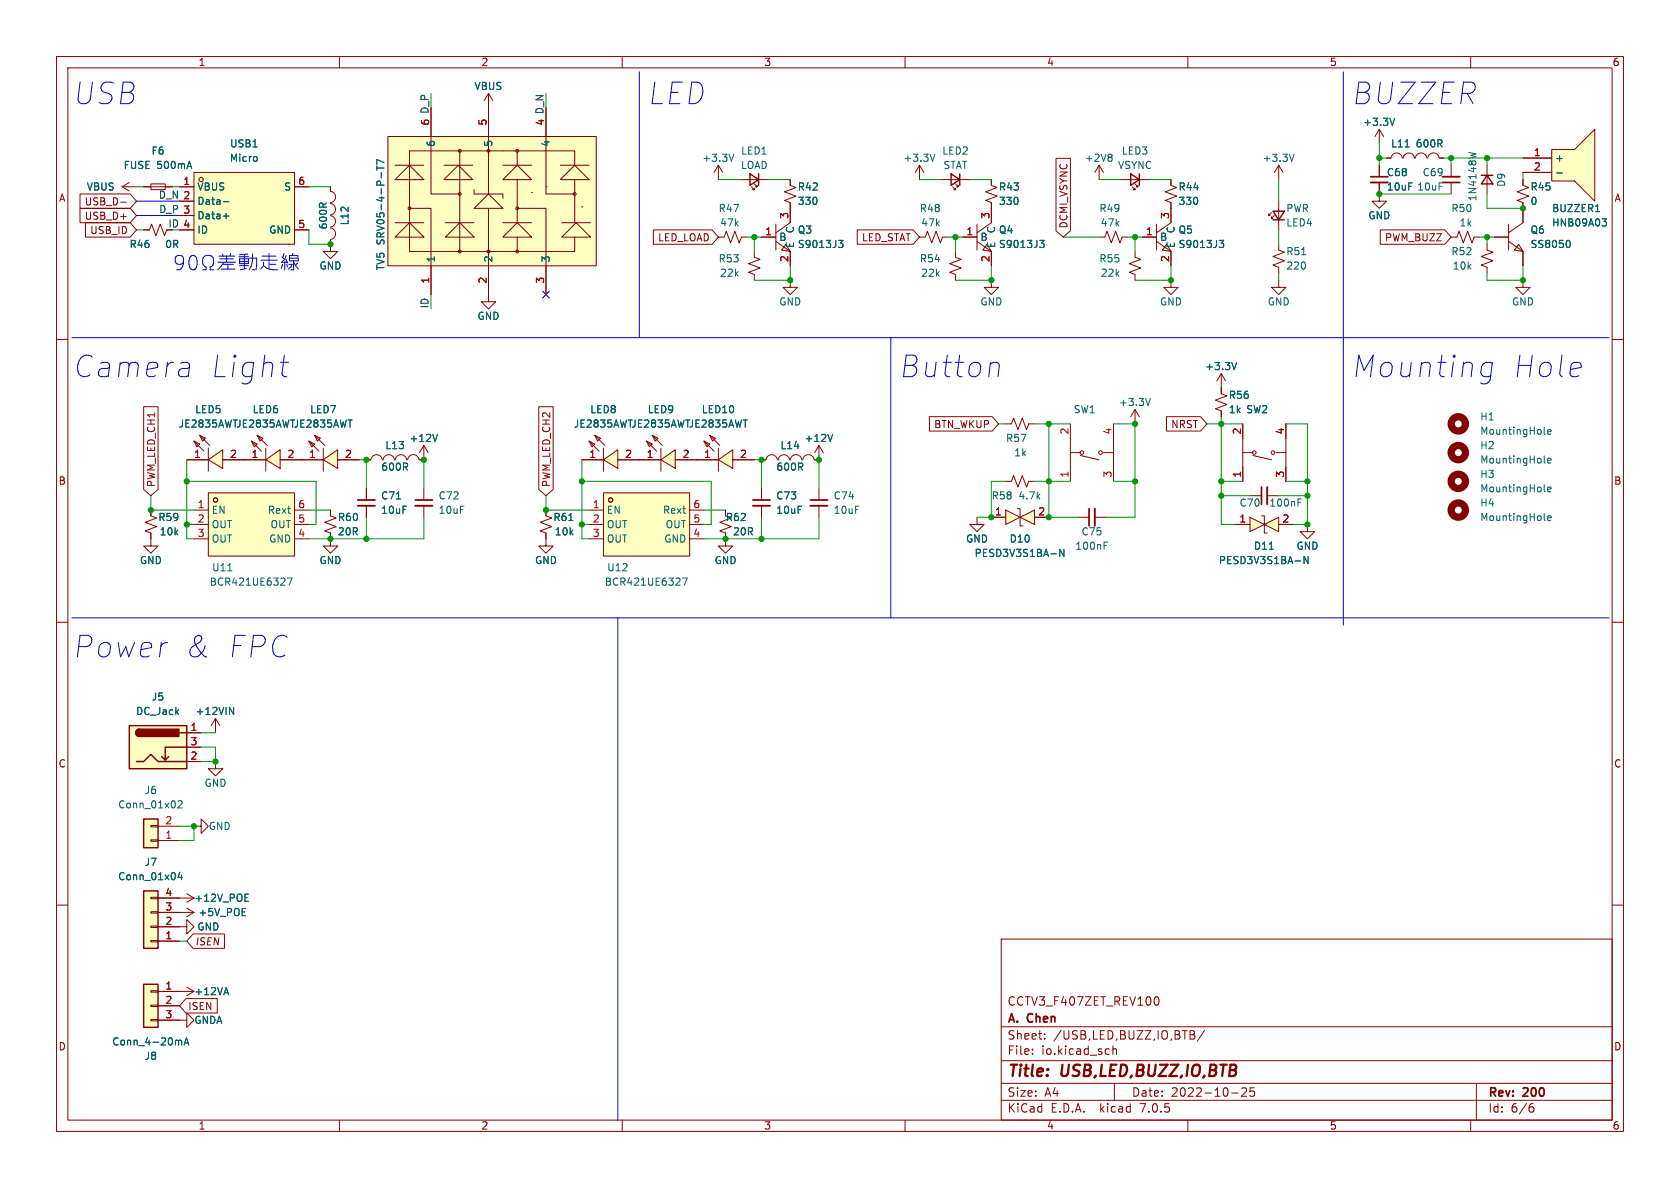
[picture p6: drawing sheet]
<svg xmlns="http://www.w3.org/2000/svg" width="297mm" height="210mm" viewBox="0 0 297 210" stroke-linecap="round" stroke-linejoin="round" font-family="sans-serif">
<g fill="none" stroke="#840000" stroke-width=".18">
<path d="M10 10h277v190h-277zM12 12h273v186h-273zM60 10v2M110 10v2M160 10v2M210 10v2M260 10v2M194.3 29.2l-.8 1.3M194.3 29.2v2.6M194.3 29.2l.8 1.3M198.1 31.8h5.1M200.2 33l.5 .5h-.3h.3v-.2"/>
<path d="M200.7 32.5l.5 .5h-.3h.3v-.2M10 60h2M285 60h2M58.4 90.2v1l1 .4-2 .7 2 .8-2 .8 1 .3v1.1M231.1 92.7v1.3h1.3l-1.3 1.3-1.2-1.3h1.2M10 110h2M285 110h2M10 160h2M285 160h2M177 166h108v32h-108zM204.2 176.3l.2-.1a.81 .81 0 0 1 .6 .6 .81 .81 0 0 1-.3 .8h-.5M60 198v2"/>
<path d="M110 198v2M160 198v2M177 194.5h108M177 191.5h108M177 187.5h108M177 181.5h108M182.5 186.3v.1M182.5 185.5v.1M184.7 183.6v.1M184.7 182.8v.1M196 185.4l.1 .1M196.1 186.3l-.1 .1"/>
<path d="M196.7 184.9v1.5M196.7 185.5l.3-.1 .3 .1 .1 .9M197 191.5v3M210 198v2M210.4 182.2h.5l.2 .1 .1 .3-.3 .3M210.4 182.9h.5M210.9 182.9a.4 .4 0 0 1 .4 .4 .4 .4 0 0 1-.3 .4h-.6M213 182.1l-1.3 2M217.7 193.2h1.2M219.5 192.4l.6-.1 .2 .1 .1 .3-.9 1.1h.9M221.7 192.3h-.7v.7l.2-.1h.5l.1 .3-.1 .5-.2 .1-.5-.1M260 198v2"/>
<path d="M261 191.5v6.5M270.5 195.7h.4l.3 .3-.2 .5h-.5M271 195.1l-.5 .1"/>
</g>
<path d="M199.9 30.7l1.5 1.1-1.5 1zM201.4 30.7v2.1" fill="none" stroke="#840000" stroke-width=".25"/>
<path d="M196.4 27.2l.2 .3-.2 .3 .2 .2v.3l-.2 .2" fill="none" stroke="#006464" stroke-width=".18"/>
<path d="M274.3 26.4h4.1l3.5-3.5v12.7l-3.5-3.6h-4.1z" fill="#ffffc2"/>
<path d="M269.2 27.9h5.1M269.2 30.5h5.1M274.3 26.4h4.1l3.5-3.5v12.7l-3.5-3.6h-4.1zM207 49.5v1.3h1.3l-1.3 1.3-1.3-1.3h1.3" fill="none" stroke="#840000" stroke-width=".18"/>
<path d="M275.2 30.6h1M282.1 37.4h.7M283.2 38.7h.8l-.4 .5 .3 .1 .1 .4-.2 .2h-.4" fill="none" stroke="#006464" stroke-width=".18"/>
<path d="M206.3 43.2l.7 1.3-1.5-.3z" fill="#ffffc2"/>
<g fill="none" stroke="#840000" stroke-width=".18">
<path d="M204.5 39.6v4.6M207 31.8v1l1 .3-2 .8 2 .8-2 .7 1 .4v3.6l-2.5 1.8M224.8 37.6l-.5 .5v-.3v.3h.2M225.3 38.1l-.5 .5v-.2v.2h.2M226.1 29.2l-.8 1.3M226.1 29.2v2.6M226.1 35.6v5M226.1 29.2l.7 1.3M243.8 22.9l-.7 1.2M243.8 22.9v2.5M243.8 22.9l.8 1.2M201.9 41.9h2.6"/>
<path d="M204.5 42.7l2.5 1.8M206.3 43.2l.7 1.3-1.5-.3zM207 44.5v2.5M226.1 43.2v1l1 .4-2.1 .7 2.1 .8-2.1 .8 1.1 .3v1.1M226.1 49.5v1.3h1.2l-1.2 1.3-1.3-1.3h1.3M269.2 49.5v1.3h1.3l-1.3 1.3-1.2-1.3h1.2M215.9 66v3.6l1 .4-2 .7 2 .8-2 .8 1 .3v1.1M215.9 66l-.8 1.3M215.9 66l.8 1.3M219.7 74.9v10.2M227.3 74.9v10.2M219.7 80h1.8"/>
<path d="M221 87.6h2M221.5 80.5l3.3 .8M224 87.6h2.1M225.5 80h1.8M31.7 163.8h1.3v-1.2l1.3 1.2-1.3 1.3v-1.3M31.7 175.3h2.6M33 174.5l1.3 .8M34.3 175.3l-1.3 .7M31.7 180.3h1.3v-1.2l1.3 1.2-1.3 1.3v-1.3"/>
<circle cx="221.7" cy="80" r=".32"/>
<circle cx="225" cy="80" r=".32"/>
</g>
<path d="M228.8 27.2l-.4 1.3M246.6 20.9l-.5 1.3M215.5 42.5h.8l-.4 .5 .4 .1v.4l-.2 .3h-.4M218.6 64.1l-.4 1.2M273.1 76.7l.1 .1M273.6 76.4l.6-.2-.1-.2-.3-.1-.2 .2 .1 .6h.4M229.5 88.2h.6M273.1 81.8l.1 .1M273.6 81.4l.6-.1-.1-.2-.3-.1-.2 .2 .1 .6h.4M39.7 175.5h.6M40 174.6l.4 1.2" fill="none" stroke="#006464" stroke-width=".18"/>
<path d="M225 37.3h2.1l-1 1.6zM225 38.9h2.1" fill="none" stroke="#840000" stroke-width=".25"/>
<g fill="none" stroke="#840000" stroke-width="1.3">
<circle cx="257.8" cy="74.9" r="1.27"/>
<circle cx="257.8" cy="80" r="1.27"/>
</g>
<path d="M224 86.1v3.1" fill="none" stroke="#840000" stroke-width=".33"/>
<path d="M223 86.1v3.1" fill="none" stroke="#840000" stroke-width=".3"/>
<g fill="#ffffc2">
<path d="M221 91.4l2.5 1.3-2.5 1.3z"/>
<path d="M223.5 92.7l2.6-1.3v2.6z"/>
</g>
<g fill="none" stroke="#840000" stroke-width=".18">
<path d="M243.8 34.3v1.3h1.3l-1.3 1.2-1.2-1.2h1.2M245.1 27.9h.8M245.9 28a1.01 1.01 0 0 1 1-1 1.01 1.01 0 0 1 1 1M248.1 28a1.01 1.01 0 0 1 1-1 1.01 1.01 0 0 1 1 1M250.2 28a1.01 1.01 0 0 1 1-1 1.01 1.01 0 0 1 1 1M252.4 28a1.01 1.01 0 0 1 1-1 1.01 1.01 0 0 1 1 1M254.5 27.9h.8M58.4 43.2v1.3h1.3l-1.3 1.2-1.3-1.2h1.3M26.7 90.2v1l1 .4-2 .7 2 .8-2 .8 1 .3v2.3h1.2l-1.2 1.3-1.3-1.3h1.3M34.3 92.7h2.5M34.3 90.2h2.5M34.3 95.3h2.5"/>
<path d="M36.8 87.1h15.3v11.2h-15.3zM52.1 92.7h2.5M52.1 90.2h2.5M52.1 95.3h2.5M172.7 91.4v1.3h1.3l-1.3 1.3-1.3-1.3h1.3M218.4 92.7h2.6M221 91.4l2.5 1.3-2.5 1.3zM223 91.2h.5v3h.5M223.5 92.7l2.6-1.3v2.6zM226.1 92.7h2.5M26.7 158.6h1.2v.3h-1.2zM27.9 158.8h6.4"/>
<path d="M33 158l1.3 .8M34.3 158.8l-1.3 .7M26.7 161.2h1.2v.2h-1.2zM26.7 163.7h1.2v.3h-1.2zM26.7 166.2h1.2v.3h-1.2zM27.9 166.4h3.8M27.9 163.8h3.8M27.9 161.3h6.4M33 160.5l1.3 .8M34.3 161.3l-1.3 .8"/>
<circle cx="38.1" cy="88.4" r=".38"/>
</g>
<path d="M248.4 26h.7M231.3 98.4v1.2l-.8-1.2v1.2M40.3 100.9h.7M50.8 102.2h.8l-.5 1.2M31.8 154.2l-.3 .9h.8M32.1 154.7v.8M43.3 158.7h.4M43.3 159.3h.6M43.3 158.1h.6M42.8 161.9h.6M42.8 160.6h.6" fill="none" stroke="#006464" stroke-width=".18"/>
<g fill="#ffffc2" stroke="#ffffc2" stroke-width=".18">
<path d="M25.4 157.5h2.5v10.1h-2.5z"/>
<path d="M36.8 87.1h15.3v11.2h-15.3z"/>
</g>
<path d="M25.4 157.5h2.5v10.1h-2.5z" fill="none" stroke="#840000" stroke-width=".25"/>
<path d="M268.5 43.2l.7 1.3-1.5-.3z" fill="#ffffc2"/>
<g fill="none" stroke="#840000" stroke-width=".18">
<path d="M243.8 29.2v2M243.8 32.3v2M256.5 29.2v2M256.5 32.3v2M262.9 29.2v5.1M266.7 39.6v4.6M269.2 31.8v1l1.1 .3-2.1 .8 2.1 .8-2.1 .7 1 .4v3.6l-2.5 1.8M168.9 44.5v1l1 .3-2 .8 2 .8-2 .7 1 .4v1M175.3 49.5v1.3h1.2l-1.2 1.3-1.3-1.3h1.3M256.5 41.9h1.1l.3-1 .8 2 .8-2 .7 2 .4-1h1M262.9 43.2v1l1 .4-2 .7 2 .8-2 .8 1 .3v1.1M264.2 41.9h2.5"/>
<path d="M266.7 42.7l2.5 1.8M268.5 43.2l.7 1.3-1.5-.3zM269.2 44.5v2.5M177.8 74.9h1l.4-1 .8 2 .7-2 .8 2 .4-1h1M189.2 74.9v10.2M196.8 74.9v10.2M189.2 80h1.8M190.5 91.4h2M191 80.5l3.3 .8M193.5 91.4h2.1M195.1 80h1.7"/>
<circle cx="191.3" cy="80" r=".32"/>
<circle cx="194.6" cy="80" r=".32"/>
</g>
<path d="M259.7 26.9l1.2 .3M277.3 42.5a.79 .79 0 0 1 0 1.3M195.2 95.8h.6" fill="none" stroke="#006464" stroke-width=".18"/>
<path d="M242.3 32.3h3.1M255 31.2h3.1M193.5 89.9v3.1" fill="none" stroke="#840000" stroke-width=".33"/>
<path d="M242.3 31.2h3.1M255 32.3h3.1M192.5 89.9v3.1" fill="none" stroke="#840000" stroke-width=".3"/>
<path d="M261.9 31h2M262.9 31l1 1.5h-2z" fill="none" stroke="#840000" stroke-width=".25"/>
<g fill="#ffffc2">
<path d="M177.8 90.2l2.5 1.2-2.5 1.3z"/>
<path d="M180.3 91.4l2.6-1.2v2.5z"/>
</g>
<g fill="none" stroke="#840000" stroke-width=".18">
<path d="M162.6 41.9h1l.4-1 .7 2 .8-2 .7 2 .4-1h1M144.8 78.7l-.8 1.3M144.8 78.7v2.6M144.8 78.7l.7 1.3M200.7 72.4l-.8 1.3M200.7 72.4v2.5M200.7 72.4l.7 1.3M64.8 86.4v2M64.8 89.4v2M74.9 86.4v2M74.9 89.4v2M96.5 90.2v1l1 .4-2 .7 2 .8-2 .8 1 .3v1.1"/>
<path d="M144.8 86.4v2M144.8 89.4v2M175.3 91.4h2.5M177.8 90.2l2.5 1.2-2.5 1.3zM177.8 85.1h1l.4-1 .8 2 .7-2 .8 2 .4-1h1M179.8 89.9h.5v3.1h.6M180.3 91.4l2.6-1.2v2.5zM182.9 91.4h2.5"/>
</g>
<path d="M147.2 76.8l-.4 1.2M203.4 70.4l-.4 1.3M188.1 97.1v1.3l-.7-1.3v1.3M273.1 92h.1M273.1 86.9h.1M273.6 91.6l.6-.1-.1-.3h-.3l-.2 .2 .1 .6h.4M273.6 86.5l.6-.1-.1-.2-.3-.1-.2 .2 .1 .6h.4" fill="none" stroke="#006464" stroke-width=".18"/>
<path d="M63.2 89.4h3.1M73.4 89.4h3.1M143.3 89.4h3" fill="none" stroke="#840000" stroke-width=".33"/>
<path d="M63.2 88.4h3.1M73.4 88.4h3.1M143.3 88.4h3" fill="none" stroke="#840000" stroke-width=".3"/>
<g fill="none" stroke="#840000" stroke-width="1.3">
<circle cx="257.8" cy="85.1" r="1.27"/>
<circle cx="257.8" cy="90.2" r="1.27"/>
</g>
<path d="M138.9 43.2l.8 1.3-1.5-.3z" fill="#ffffc2"/>
<path d="M137.2 39.6v4.6M139.7 36.8v2.6l-2.5 1.8M175.3 31.8v1l1 .3-2.1 .8 2.1 .8-2.1 .7 1.1 .4v1M134.6 41.9h2.6M137.2 42.7l2.5 1.8M138.9 43.2l.8 1.3-1.5-.3zM139.7 44.5v2.5" fill="none" stroke="#840000" stroke-width=".18"/>
<path d="M148.2 42.5h.8l-.4 .5 .4 .1v.4l-.2 .3h-.4" fill="none" stroke="#006464" stroke-width=".18"/>
<path d="M174.5 43.2l.8 1.3-1.6-.3z" fill="#ffffc2"/>
<g fill="none" stroke="#840000" stroke-width=".18">
<path d="M21.6 33h2.5M21.6 33l1.3 .8M22.9 32.3l-1.3 .7M25.4 33h5.1M26.7 32.5h2.5v1h-2.5zM31.7 33h2.6M31.7 35.6h2.6M31.7 38.1h2.6M34.3 30.5h17.8v12.7h-17.8zM52.1 33h2.5M162.6 29.2l-.8 1.3M162.6 29.2v2.6"/>
<path d="M162.6 29.2l.7 1.3M166.4 31.8h5M168.4 33l.5 .5h-.2h.2v-.2M168.9 32.5l.5 .5h-.2h.2v-.2M172.7 39.6v4.6M175.3 36.8v2.6l-2.6 1.8M25.4 40.6h1l.4-1 .8 2.1 .7-2.1 .8 2.1 .4-1.1M31.7 40.6h2.6M52.1 40.6h2.5M170.2 41.9h2.5M172.7 42.7l2.6 1.8M174.5 43.2l.8 1.3-1.6-.3z"/>
<path d="M175.3 44.5v2.5M194.3 41.9h1l.4-1 .8 2 .7-2 .8 2 .4-1h1M200.7 44.5v1l1 .3-2.1 .8 2.1 .8-2.1 .7 1.1 .4v1M58.4 95.3v1.2h1.3l-1.3 1.3-1.3-1.3h1.3M96.5 95.3v1.2h1.3l-1.3 1.3-1.3-1.3h1.3"/>
<circle cx="35.6" cy="31.8" r=".38"/>
</g>
<path d="M33.5 28.5l.4 1.3M39.5 35.7h1M39.5 38.2h1M45.4 27.8v.6M165.3 27.2l-.4 1.3M183.8 42.5h.8l-.4 .5 .3 .1 .1 .4-.3 .3h-.3" fill="none" stroke="#006464" stroke-width=".18"/>
<path d="M168.1 30.7l1.6 1.1-1.6 1zM169.7 30.7v2.1" fill="none" stroke="#840000" stroke-width=".25"/>
<path d="M34.3 30.5h17.8v12.7h-17.8z" fill="#ffffc2" stroke="#ffffc2" stroke-width=".18"/>
<g fill="#ffffc2">
<path d="M34.3 78l1 .5-.5 .5z"/>
<path d="M35.3 77l1 .5-.5 .5z"/>
<path d="M36.8 81.3l2.6-1.8v3.3z"/>
</g>
<path d="M34.3 78l1 .5-.5 .5zM34.3 78l1.8 1.8M35.3 77l1 .5-.5 .5zM35.3 77l1.8 1.7M36.8 79.3v4M33 81.3h3.8M36.8 81.3l2.6-1.8v3.3zM39.4 81.3h3.8" fill="none" stroke="#840000" stroke-width=".18"/>
<g fill="#ffffc2">
<path d="M44.4 78l1.1 .5-.5 .5z"/>
<path d="M45.5 77l1 .5-.5 .5z"/>
<path d="M47 81.3l2.5-1.8v3.3z"/>
</g>
<path d="M44.4 78l1.1 .5-.5 .5zM44.4 78l1.8 1.8M45.5 77l1 .5-.5 .5zM45.5 77l1.7 1.7M47 79.3v4M43.2 81.3h3.8M47 81.3l2.5-1.8v3.3zM49.5 81.3h3.8" fill="none" stroke="#840000" stroke-width=".18"/>
<g fill="#ffffc2">
<path d="M54.6 78l1 .5-.5 .5z"/>
<path d="M55.6 77l1 .5-.5 .5z"/>
<path d="M57.1 81.3l2.6-1.8v3.3z"/>
</g>
<path d="M54.6 78l1 .5-.5 .5zM54.6 78l1.8 1.8M55.6 77l1 .5-.5 .5zM55.6 77l1.8 1.7M57.1 79.3v4M53.3 81.3h3.8M57.1 81.3l2.6-1.8v3.3zM59.7 81.3h3.8" fill="none" stroke="#840000" stroke-width=".18"/>
<path d="M68.6 24.1h36.8v22.9h-36.8z" fill="#ffffc2" stroke="#ffffc2" stroke-width=".18"/>
<g fill="#ffffc2">
<path d="M69.8 31.8l2.6-2.6 2.5 2.6z"/>
<path d="M78.5 31.8l2.5-2.6 2.6 2.6z"/>
<path d="M88.9 31.8l2.5-2.6 2.6 2.6z"/>
<path d="M99.1 31.8l2.5-2.6 2.5 2.6z"/>
<path d="M83.8 36.8l2.6-2.5 2.5 2.5z"/>
<path d="M69.8 41.9l2.6-2.5 2.5 2.5z"/>
<path d="M78.7 41.9l2.6-2.5 2.5 2.5z"/>
<path d="M88.9 41.9l2.5-2.5 2.6 2.5z"/>
<path d="M99.3 41.9l2.5-2.5 2.6 2.5z"/>
</g>
<g fill="none" stroke="#840000" stroke-width=".18">
<path d="M76.2 19.1v15.2h5.1M86.4 16.5v17.8M86.4 16.5l-.8 1.3M86.4 16.5l.7 1.3M96.5 19.1v15.2h5.1M58.4 33.8a1.01 1.01 0 0 1 .9 1 1.01 1.01 0 0 1-.9 1M58.4 36a1.01 1.01 0 0 1 .9 1 1.01 1.01 0 0 1-.9 1M58.4 38.1a1.01 1.01 0 0 1 .9 1 1.01 1.01 0 0 1-.9 1M58.4 33v.8M68.6 24.1h36.8v22.9h-36.8zM69.8 31.8l2.6-2.6 2.5 2.6zM69.8 29.2h5.1"/>
<path d="M69.8 39.4h5.1M72.4 36.8h3.8v15.3M78.5 31.8l2.5-2.6 2.6 2.6zM78.5 29.2h5.1M78.7 39.4h5.1M81.3 26.7v17.8M83.8 36.8l2.6-2.5 2.5 2.5zM83.8 33.5v.8h5.1v.7M86.4 36.8v16.5h1.2l-1.2 1.3-1.3-1.3h1.3M88.9 31.8l2.5-2.6 2.6 2.6zM88.9 29.2h5.1M88.9 39.4h5.1"/>
<path d="M91.4 29.2v-2.5h-19v17.8h19v-2.6M91.4 26.7h10.2v2.5M91.4 36.8h5.1v15.3M91.4 31.8v7.6M94 34h.1M96.5 33h.1M99.1 31.8l2.5-2.6 2.5 2.6zM99.1 29.2h5M99.3 39.4h5.1M101.6 31.8v7.6M102.9 36.6h.1M58.4 40.3a1.01 1.01 0 0 1 .9 1 1.01 1.01 0 0 1-.9 1"/>
<path d="M58.4 42.4v.8M69.8 41.9l2.6-2.5 2.5 2.5zM78.7 41.9l2.6-2.5 2.5 2.5zM88.9 41.9l2.5-2.5 2.6 2.5zM99.3 41.9l2.5-2.5 2.6 2.5zM101.6 41.9v2.6h-10.2"/>
<circle cx="72.4" cy="36.8" r=".25"/>
<circle cx="81.3" cy="34.3" r=".25"/>
<circle cx="81.3" cy="26.7" r=".25"/>
<circle cx="86.4" cy="26.7" r=".25"/>
<circle cx="91.4" cy="36.8" r=".25"/>
<circle cx="91.4" cy="26.7" r=".25"/>
<circle cx="101.6" cy="34.3" r=".25"/>
<circle cx="81.3" cy="44.4" r=".25"/>
<circle cx="86.4" cy="44.4" r=".25"/>
<circle cx="91.4" cy="44.4" r=".25"/>
</g>
<path d="M66.6 29.3v.8M66.6 29.7h1.3M67.4 30.5v1M67.9 28.7l-1.3-.5v.8" fill="none" stroke="#006464" stroke-width=".18"/>
<g fill="#ffffc2">
<path d="M104.1 78l1.1 .5-.5 .5z"/>
<path d="M105.2 77l1 .5-.5 .5z"/>
<path d="M106.7 81.3l2.5-1.8v3.3z"/>
</g>
<g fill="none" stroke="#840000" stroke-width=".18">
<path d="M127 29.2l-.8 1.3M127 29.2v2.6M127 29.2l.8 1.3M130.8 31.8h5.1M132.8 33l.5 .5h-.2h.2v-.2M133.3 32.5l.6 .5h-.3h.3v-.2M139.7 31.8v1l1 .3-2 .8 2 .8-2 .7 1 .4v1M127 41.9h1l.4-1 .8 2 .7-2 .8 2 .4-1h1M133.3 44.5v1l1.1 .3-2.1 .8 2.1 .8-2.1 .7 1 .4v1M139.7 49.5v1.3h1.3l-1.3 1.3-1.3-1.3h1.3M74.9 78.7v2.6h-.7M74.9 78.7l-.7 1.3"/>
<path d="M74.9 78.7l.8 1.3M104.1 78l1.1 .5-.5 .5zM104.1 78l1.8 1.8M105.2 77l1 .5-.5 .5zM105.2 77l1.7 1.7M106.7 79.3v4M64.8 81.3h.7M65.6 81.3a1.01 1.01 0 0 1 1-.9 1.01 1.01 0 0 1 1 .9M67.7 81.3a1.01 1.01 0 0 1 1-.9 1.01 1.01 0 0 1 1 .9M69.9 81.3a1.01 1.01 0 0 1 1-.9 1.01 1.01 0 0 1 1 .9M72.1 81.3a1.01 1.01 0 0 1 1-.9 1.01 1.01 0 0 1 1 .9M102.9 81.3h3.8"/>
<path d="M104.1 90.2h2.6M104.1 92.7h2.6M104.1 95.3h2.6M106.7 87.1h15.2v11.2h-15.2zM106.7 81.3l2.5-1.8v3.3zM109.2 81.3h3.8M121.9 90.2h2.6M121.9 92.7h2.6M121.9 95.3h2.6M128.3 90.2v1l1 .4-2 .7 2 .8-2 .8 1 .3v2.3h1.2l-1.2 1.3-1.3-1.3h1.3M26.7 177.7h1.2v.2h-1.2zM26.7 175.1h1.2v.3h-1.2z"/>
<path d="M27.9 175.3h3.8M27.9 177.8h3.8M26.7 180.2h1.2v.3h-1.2zM27.9 180.3h3.8"/>
<circle cx="108" cy="88.4" r=".38"/>
</g>
<path d="M129.7 27.2l-.4 1.3M77.3 76.8l-.4 1.2M120.6 102.2h.9l-.5 1.2M31.7 183.9l.4 .2v.6M32.5 184.7l.5-1.2 .4 1.2M32.7 184.4h.6" fill="none" stroke="#006464" stroke-width=".18"/>
<g fill="#ffffc2" stroke="#ffffc2" stroke-width=".18">
<path d="M106.7 87.1h15.2v11.2h-15.2z"/>
<path d="M25.4 174h2.5v7.6h-2.5z"/>
</g>
<path d="M132.6 30.7l1.5 1.1-1.5 1zM134.1 30.7v2.1M25.4 174h2.5v7.6h-2.5z" fill="none" stroke="#840000" stroke-width=".25"/>
<g fill="#ffffc2">
<path d="M124.5 78l1 .5-.5 .5z"/>
<path d="M125.5 77l1 .5-.5 .5z"/>
<path d="M127 81.3l2.5-1.8v3.3z"/>
</g>
<g fill="none" stroke="#840000" stroke-width=".18">
<path d="M124.5 78l1 .5-.5 .5zM124.5 78l1.7 1.8M125.5 77l1 .5-.5 .5zM125.5 77l1.7 1.7M127 79.3v4M123.2 81.3h3.8M127 81.3l2.5-1.8v3.3zM129.5 81.3h3.8M134.6 81.3h.8M135.4 81.3a1.01 1.01 0 0 1 1-.9 1.01 1.01 0 0 1 1 .9M137.6 81.3a1.01 1.01 0 0 1 1-.9 1.01 1.01 0 0 1 1 .9M139.7 81.3a1.01 1.01 0 0 1 1-.9 1.01 1.01 0 0 1 1 .9"/>
<path d="M141.9 81.3a1.01 1.01 0 0 1 1-.9 1.01 1.01 0 0 1 1 .9M144 81.3h.8"/>
</g>
<g fill="#ffffc2">
<path d="M114.3 78l1 .5-.5 .5z"/>
<path d="M115.3 77l1 .5-.5 .5z"/>
<path d="M116.8 81.3l2.6-1.8v3.3z"/>
</g>
<g fill="none" stroke="#840000" stroke-width=".18">
<path d="M76.2 19.1v5M86.4 19.1v5M96.5 19.1v5M14.1 36.8h8.9l1.1 1.3-1.1 1.3h-8.9zM14.1 34.3h8.9l1.1 1.3-1.1 1.2h-8.9zM15.1 39.4h7.9l1.1 1.2-1.1 1.3h-7.9zM21.3 35.7h1M25.4 33h1.3M29.2 33h1.3M31.7 33h2.6M31.7 35.6h2.6M31.7 38.1h2.6"/>
<path d="M52.1 33h2.5M58.4 33v.8M139.7 31.8v1M139.7 35.8v3.6M175.3 31.8v1M175.3 35.8v3.6M186.7 28h2.5v12.8l-1.2 1.1-1.3-1.1zM207 31.8v1M207 35.8v3.6M243.8 29.2v2M243.8 32.3v2M245.1 27.9h.8"/>
<path d="M254.5 27.9h.8M269.2 31.8v1M269.2 35.8v3.6M269.2 27.9h5.1M269.2 30.5h5.1M25.4 40.6h1M31.7 40.6h2.6M52.1 40.6h2.5M58.4 42.4v.8M76.2 47v5.1M86.4 47v5.1M96.5 47v5.1"/>
<path d="M115.5 40.6h10.4l1.1 1.3-1.1 1.3h-10.4zM134.6 41.9h2.6M139.7 44.5v2.5M151.5 40.6h9.9l1.2 1.3-1.2 1.3h-9.9zM170.2 41.9h2.5M175.3 44.5v2.5M201.9 41.9h2.6M207 44.5v2.5M244 40.6h11.4l1.1 1.3-1.1 1.3h-11.4zM264.2 41.9h2.5M269.2 44.5v2.5M25.4 71.9h2.5v14.6l-1.2 1.1-1.3-1.1z"/>
<path d="M95.2 71.9h2.6v14.6l-1.3 1.1-1.3-1.1zM114.3 78l1 .5-.5 .5zM114.3 78l1.8 1.8M115.3 77l1 .5-.5 .5zM115.3 77l1.8 1.7M116.8 79.3v4M164.3 73.7h11.1l1.1 1.2-1.1 1.3h-11.1zM206.2 73.7h6l1.2 1.2-1.2 1.3h-6zM215.9 68.6v1M215.9 72.6v1.1M219.7 74.9v2.6M227.3 74.9v2.6"/>
<path d="M26.7 90.2v1M26.7 94.2v1.1M33 81.3h3.8M39.4 81.3h7.6M49.5 81.3h7.6M58.4 90.2v1M58.4 94.2v1.1M59.7 81.3h3.8M64.8 81.3h.7M64.8 86.4v2M64.8 89.4v2M74.2 81.3h.7"/>
<path d="M96.5 90.2v1M96.5 94.2v1.1M102.9 81.3h3.8M109.2 81.3h7.6M116.8 81.3l2.6-1.8v3.3zM119.4 81.3h7.6M128.3 90.2v1M128.3 94.2v1.1M129.5 81.3h3.8M134.6 81.3h.8M134.6 86.4v2M134.6 89.4v2"/>
<path d="M144 81.3h.8M175.3 91.4h2.5M182.9 91.4h2.5M218.4 92.7h2.6M219.7 82.6v2.5M226.1 92.7h2.5M227.3 82.6v2.5M33 129.5h2.6M33 134.6h2.6M33 132.1h2.6M38.1 134.6v1.3h1.3l-1.3 1.3-1.3-1.3h1.3M38.1 127l-.8 1.3"/>
<path d="M38.1 127v2.5M38.1 127l.8 1.3M26.7 145.9h1.2v.3h-1.2zM26.7 148.5h1.2v.2h-1.2zM27.9 148.6h3.8M27.9 146.1h3.8M27.9 158.8h3.8M34.3 146.1h1.3v-1.3l1.2 1.3-1.2 1.2v-1.2M27.9 175.3h3.8M27.9 177.8h3.8M27.9 166.4h3.8M27.9 163.8h3.8"/>
<path d="M27.9 161.3h3.8M32.9 176.5h5.5v2.6h-5.5l-1.2-1.3zM34.1 165.1h5.6v2.5h-5.6l-1.1-1.2zM27.9 180.3h3.8"/>
</g>
<path d="M133.1 89.4h3" fill="none" stroke="#840000" stroke-width=".33"/>
<path d="M133.1 88.4h3" fill="none" stroke="#840000" stroke-width=".3"/>
<g fill="#ffffc2" stroke="#ffffc2" stroke-width=".18">
<path d="M22.9 128.3h10.1v7.6h-10.1z"/>
<path d="M25.4 144.8h2.5v5.1h-2.5z"/>
</g>
<path d="M22.9 128.3h10.1v7.6h-10.1zM24.1 134.6h1.3l1.3-1.2 1.2 1.2h5.1M24.6 128.9a.64 .64 0 0 0-.6 .6 .64 .64 0 0 0 .6 .7M29.8 133.7l-.6 .7M31.7 129.5h1.3M33 132.1h-3.8v2.3l-.6-.7M25.4 144.8h2.5v5.1h-2.5z" fill="none" stroke="#840000" stroke-width=".25"/>
<g fill="#840000" stroke="#840000" stroke-width=".25">
<path d="M24.2 129.1l.4-.2v1.3a.63 .63 0 0 1-.5-.4 .63 .63 0 0 1 .1-.7z"/>
<path d="M24.6 128.9h7v1.3h-7z"/>
</g>
<g fill="none" stroke="#006464" stroke-width=".18">
<path d="M33.5 28.5l.4 1.3M39.5 35.7h1M39.5 38.2h1M45.4 27.8v.6M66.6 29.3v.8M66.6 29.7h1.3M67.4 30.5v1M67.9 28.7l-1.3-.5v.8M246.6 20.9l-.5 1.3M248.4 26h.7M275.2 30.6h1M282.1 37.4h.7"/>
<path d="M283.2 38.7h.8l-.4 .5 .3 .1 .1 .4-.2 .2h-.4M148.2 42.5h.8l-.4 .5 .4 .1v.4l-.2 .3h-.4M183.8 42.5h.8l-.4 .5 .3 .1 .1 .4-.3 .3h-.3M215.5 42.5h.8l-.4 .5 .4 .1v.4l-.2 .3h-.4M277.3 42.5a.79 .79 0 0 1 0 1.3M77.3 76.8l-.4 1.2M147.2 76.8l-.4 1.2M218.6 64.1l-.4 1.2M188.1 97.1v1.3l-.7-1.3v1.3M231.3 98.4v1.2l-.8-1.2v1.2M40.6 125l.7 1.3v-1.3M31.5 141.7l.5-.2 .2 .4-.8 .9h.8"/>
<path d="M31.8 154.2l-.3 .9h.8M32.1 154.7v.8M43.3 158.7h.4M43.3 159.3h.6M43.3 158.1h.6M39.7 175.5h.6M40 174.6l.4 1.2M42.8 161.9h.6M42.8 160.6h.6M31.7 183.9l.4 .2v.6M32.5 184.7l.5-1.2 .4 1.2M32.7 184.4h.6"/>
</g>
<g fill="none" stroke="#0000c2" stroke-width=".18">
<path d="M113 12.7v47M237.5 12.7v97.8M12.7 59.7h271.8M32.4 46.2l-.4 .5h-.5l-.5-.5v-.6l.2-.3 .8-.1 .3 .2a1.68 1.68 0 0 1-.6 2.3h-.5M33.8 45.3a.6 .6 0 0 1 .9 .3 1.49 1.49 0 0 1-.4 2.1 .65 .65 0 0 1-.8-.5 1.98 1.98 0 0 1 .3-1.9zM35.8 47.7h.6v-.5a1.08 1.08 0 0 1-.5-1.5 1.08 1.08 0 0 1 1.5-.4 1.17 1.17 0 0 1-.2 1.9v.5h.6M38.5 46.4h3.1M38.7 45.3h2.8M38.8 45.8h2.5M39.1 47.6h2.4M39.3 44.9l.2 .4M39.5 46.7h1.8"/>
<path d="M39.6 46.4l-1.1 1.3M40.1 45.3v1.1M40.3 46.7v.9M40.8 44.8l-.1 .5M42.2 45.4h1.7M42.4 45.8h1.5v.8h-1.5zM42.4 46.2h1.5M42.4 47h1.5M43.2 45v2.4M43.6 47.4l-1.1 .3M43.8 44.9l-1.4 .1M44 45.6h1.4l-.1 2.1"/>
<path d="M44.7 47.7h.4M44.7 44.9v1.1l-.3 1.1-.4 .6M46.1 46h2.9M46.3 45.3h2.5M46.6 47l.6 .4 1.1 .3h.8M46.6 46.4v.6M46.6 47l-.5 .6M47.6 44.8v2.8M47.7 46.7h1.1M49.7 46.4h1.1M49.9 45.4l.4 .5M50 46.7l-.3 .7"/>
<path d="M50.2 44.8l-.2 .7M50.3 46.2v1.5M50.3 45.9l-.4 .3M50.6 45.9l.2 .6M50.6 45.2l-.3 .7M50.7 46.7l.1 .5M51.1 46.7h.6l-.3 .5-.5 .4M51.2 45.6h1.4M51.8 44.8l-.1 .4M51.9 46.1v1.6h-.5M51.9 46.4l.9 1.2M52.6 46.1h-1.4v-.9h1.4l.2 .9"/>
<path d="M52.6 46.5l-.3 .3M157.5 59.7v49.5M33.4 64.2l.1 .4-.2 2M33.5 65l-.4 .1M49.6 64h1.4M50.3 66.6h.4M175.7 64h.5l.3 .2 .2 .4-.3 2M262.4 64.2l.3-.2h.8l.3 .2M263.5 66.4l-.4 .2h-.7M263.8 64l-.4 3.1-.2 .4-.6 .4M12.7 109.2h271.8M109.2 109.2v88.9"/>
</g>
<g fill="none" stroke="#009600" stroke-width=".18">
<path d="M24.1 33h1.3M30.5 33h1.2M54.6 33h3.8M127 31.8h3.8M135.9 31.8h3.8M162.6 31.8h3.8M171.4 31.8h3.9M194.3 31.8h3.8M203.2 31.8h3.8M226.1 31.8v3.8M243.8 27.9h1.3M243.8 25.4v3.8"/>
<path d="M243.8 34.3h12.7M255.3 27.9h13.9M256.5 27.9v1.3M262.9 27.9v1.3M262.9 34.3v2.5h6.3M269.2 30.5v1.3M24.1 40.6h1.3M54.6 40.6v2.6h3.8M76.2 52.1v2.5M132.1 41.9h2.5M133.3 41.9v2.6M139.7 47v2.5h-6.4"/>
<path d="M167.6 41.9h2.6M168.9 41.9v2.6M175.3 47v2.5h-6.4M188 41.9h6.3M199.4 41.9h2.5M200.7 41.9v2.6M207 47v2.5h-6.3M226.1 40.6v2.6M226.1 48.3v1.2M261.6 41.9h2.6M262.9 41.9v1.3M269.2 47v2.5h-6.3v-1.2"/>
<path d="M176.5 74.9h1.3M182.9 74.9h6.3M185.4 74.9v16.5h5.1M196.8 74.9h3.9v16.5h-5.1M213.4 74.9h6.3M215.9 73.7v19h2.5M227.3 74.9h3.8v17.8h-2.5M26.7 87.6v2.6h7.6M33 92.7h1.3M33 85.1h22.9v7.6h-1.3M33 81.3v14h1.3M54.6 90.2h3.8"/>
<path d="M63.5 81.3h1.3v5.1M64.8 91.4v3.9M74.9 91.4v3.9h-20.3M74.9 81.3v5.1M96.5 87.6v2.6h7.6M102.9 92.7h1.2M102.9 85.1h22.8v7.6h-1.2M102.9 81.3v14h1.2M124.5 90.2h3.8M133.3 81.3h1.3v5.1M134.6 91.4v3.9M144.8 91.4v3.9h-20.3"/>
<path d="M144.8 81.3v5.1M177.8 85.1h-2.5v6.3h-2.6M182.9 85.1h6.3M196.8 85.1h3.9M215.9 85.1h3.8M215.9 87.6h5.1M226.1 87.6h5M227.3 85.1h3.8M35.6 132.1h2.5v2.5h-2.5M35.6 129.5h2.5M31.7 146.1h2.6v2.5h-2.6M31.7 166.4h1.3"/>
</g>
<path d="M24.1 35.6h7.6M24.1 38.1h7.6" fill="none" stroke="#00f" stroke-width=".18"/>
<path d="M95.9 51.5l1.2 1.2M97.1 51.5l-1.2 1.2" fill="none" stroke="#000084" stroke-width=".18"/>
<g fill="#009600" stroke="#009600" stroke-width=".18">
<circle cx="231.1" cy="87.6" r=".46"/>
<circle cx="231.1" cy="92.7" r=".46"/>
<circle cx="215.9" cy="85.1" r=".46"/>
<circle cx="215.9" cy="87.6" r=".46"/>
<circle cx="215.9" cy="74.9" r=".46"/>
<circle cx="231.1" cy="85.1" r=".46"/>
<circle cx="175.3" cy="91.4" r=".46"/>
<circle cx="168.9" cy="41.9" r=".46"/>
<circle cx="175.3" cy="49.5" r=".46"/>
<circle cx="200.7" cy="85.1" r=".46"/>
<circle cx="200.7" cy="74.9" r=".46"/>
<circle cx="185.4" cy="85.1" r=".46"/>
<circle cx="185.4" cy="91.4" r=".46"/>
<circle cx="243.8" cy="27.9" r=".46"/>
<circle cx="269.2" cy="49.5" r=".46"/>
<circle cx="262.9" cy="27.9" r=".46"/>
<circle cx="243.8" cy="34.3" r=".46"/>
<circle cx="256.5" cy="27.9" r=".46"/>
<circle cx="269.2" cy="36.8" r=".46"/>
<circle cx="262.9" cy="41.9" r=".46"/>
<circle cx="200.7" cy="41.9" r=".46"/>
<circle cx="207" cy="49.5" r=".46"/>
<circle cx="185.4" cy="74.9" r=".46"/>
<circle cx="58.4" cy="43.2" r=".46"/>
<circle cx="74.9" cy="81.3" r=".46"/>
<circle cx="64.8" cy="81.3" r=".46"/>
<circle cx="64.8" cy="95.3" r=".46"/>
<circle cx="58.4" cy="95.3" r=".46"/>
<circle cx="139.7" cy="49.5" r=".46"/>
<circle cx="133.3" cy="41.9" r=".46"/>
<circle cx="134.6" cy="81.3" r=".46"/>
<circle cx="144.8" cy="81.3" r=".46"/>
<circle cx="134.6" cy="95.3" r=".46"/>
<circle cx="128.3" cy="95.3" r=".46"/>
<circle cx="38.1" cy="134.6" r=".46"/>
<circle cx="34.3" cy="146.1" r=".46"/>
<circle cx="26.7" cy="90.2" r=".46"/>
<circle cx="33" cy="85.1" r=".46"/>
<circle cx="33" cy="92.7" r=".46"/>
<circle cx="102.9" cy="92.7" r=".46"/>
<circle cx="96.5" cy="90.2" r=".46"/>
<circle cx="102.9" cy="85.1" r=".46"/>
</g>
<g font-size="5.3" fill="#0000c2">
<text x="12.7" y="18.8">USB</text>
<text x="114.3" y="18.8">LED</text>
<text x="238.8" y="18.8">BUZZER</text>
<text x="12.7" y="67.1">Camera</text>
<text x="36.6" y="67.1">Light</text>
<text x="158.7" y="67.1">Button</text>
<text x="238.8" y="67.1">Mounting</text>
<text x="266.9" y="67.1">Hole</text>
<text x="12.7" y="116.6">Power</text>
<text x="32.1" y="116.6">&amp; FPC</text>
</g>
<g font-size="2.8" fill="#840000">
<text x="178" y="190.8">Title:</text>
<text x="187.5" y="190.8">USB,LED,BUZZ,IO,BTB</text>
</g>
<g font-size="2.1" fill="#840000">
<text x="178" y="177.9">CCTV3_F407ZET_REV100</text>
<text x="178" y="183.9">Sheet:</text>
<text x="178" y="181.1">A.</text>
<text x="181.6" y="181.1">Chen</text>
<text x="186.2" y="183.9">/USB,LED,BUZZ,IO,BTB/</text>
<text x="178" y="186.6">File:</text>
<text x="184" y="186.6">io.kicad_sch</text>
<text x="178" y="196.8">KiCad</text>
<text x="178" y="194">Size:</text>
<text x="184.6" y="194">A4</text>
<text x="185.7" y="196.8">E.D.A.</text>
<text x="194.4" y="196.8">kicad</text>
<text x="200" y="194">Date:</text>
<text x="201.5" y="196.8">7.0.5</text>
<text x="206.9" y="194">2022-10-25</text>
<text x="263" y="194.2">Rev:</text>
<text x="263" y="196.8">Id:</text>
<text x="267" y="196.8">6/6</text>
<text x="269.2" y="194.2">200</text>
</g>
<g font-size="1.8" fill="#840000">
<text x="35" y="11.8">1</text>
<text x="85" y="11.8">2</text>
<text x="135" y="11.8">3</text>
<text x="185" y="11.8">4</text>
<text x="235" y="11.8">5</text>
<text x="285" y="11.8">6</text>
<text x="10.4" y="35.8">A</text>
<text x="285.4" y="35.8">A</text>
<text x="15" y="39">USB_D+</text>
<text x="15" y="36.5">USB_D-</text>
<text x="15.9" y="41.6">USB_ID</text>
<text x="29.7" y="40.3">ID 4</text>
<text x="188.9" y="40.5" transform="rotate(-90 188.9 40.5)">DCMI_VSYNC</text>
<text x="116.3" y="42.8">LED_LOAD</text>
<text x="152.4" y="42.8">LED_STAT</text>
<text x="244.8" y="42.8">PWM_BUZZ</text>
<text x="165.1" y="75.8">BTN_WKUP</text>
<text x="207" y="75.8">NRST</text>
<text x="10.3" y="85.8">B</text>
<text x="27.6" y="86.2" transform="rotate(-90 27.6 86.2)">PWM_LED_CH1</text>
<text x="97.4" y="86.2" transform="rotate(-90 97.4 86.2)">PWM_LED_CH2</text>
<text x="285.3" y="85.8">B</text>
<text x="10.3" y="135.8">C</text>
<text x="285.3" y="135.8">C</text>
<text x="34.4" y="167.3">ISEN</text>
<text x="33.2" y="178.7">ISEN</text>
<text x="10.3" y="185.8">D</text>
<text x="285.3" y="185.8">D</text>
<text x="35" y="199.8">1</text>
<text x="85" y="199.8">2</text>
<text x="135" y="199.8">3</text>
<text x="185" y="199.8">4</text>
<text x="235" y="199.8">5</text>
<text x="285" y="199.8">6</text>
</g>
<g font-size="1.8" fill="#006464">
<text x="83.8" y="16.1">VBUS</text>
<text x="240.9" y="22.4">+3.3V</text>
<text x="26.7" y="27.5">F6</text>
<text x="40.6" y="28.8">Micro</text>
<text x="40.6" y="26.2">USB1</text>
<text x="77" y="26" transform="rotate(-90 77 26)">6</text>
<text x="87.2" y="26" transform="rotate(-90 87.2 26)">5</text>
<text x="97.3" y="26" transform="rotate(-90 97.3 26)">4</text>
<text x="124.1" y="28.8">+3.3V</text>
<text x="131" y="27.5">LED1</text>
<text x="159.7" y="28.8">+3.3V</text>
<text x="166.5" y="27.5">LED2</text>
<text x="191.7" y="28.8">+2V8</text>
<text x="198.3" y="27.5">LED3</text>
<text x="223.2" y="28.8">+3.3V</text>
<text x="245.9" y="26.2">L11</text>
<text x="250.2" y="26.2">600R</text>
<text x="274.8" y="28.8">+</text>
<text x="15.3" y="33.8">VBUS</text>
<text x="21.8" y="30">FUSE 500mA</text>
<text x="34.8" y="33.8">VBUS</text>
<text x="50.2" y="33.8">S</text>
<text x="130.9" y="30">LOAD</text>
<text x="141" y="33.8">R42</text>
<text x="166.7" y="30">STAT</text>
<text x="176.5" y="33.8">R43</text>
<text x="197.6" y="30">VSYNC</text>
<text x="208.3" y="33.8">R44</text>
<text x="245.1" y="31.3">C68</text>
<text x="245.1" y="33.8">10uF</text>
<text x="250.5" y="33.8">10uF</text>
<text x="251.4" y="31.3">C69</text>
<text x="261.2" y="35.6" transform="rotate(-90 261.2 35.6)">1N4148W</text>
<text x="266.3" y="33.1" transform="rotate(-90 266.3 33.1)">D9</text>
<text x="270.5" y="33.8">R45</text>
<text x="34.8" y="36.4">Data-</text>
<text x="34.8" y="38.9">Data+</text>
<text x="34.8" y="41.5">ID</text>
<text x="47.6" y="41.5">GND</text>
<text x="58" y="40.6" transform="rotate(-90 58 40.6)">600R</text>
<text x="61.8" y="39.9" transform="rotate(-90 61.8 39.9)">L12</text>
<text x="127" y="37.7">R47</text>
<text x="127.2" y="40.2">47k</text>
<text x="140.5" y="41.3" transform="rotate(-90 140.5 41.3)">C</text>
<text x="141" y="41.5">Q3</text>
<text x="141" y="36.4">330</text>
<text x="162.5" y="37.7">R48</text>
<text x="162.8" y="40.2">47k</text>
<text x="176.1" y="41.3" transform="rotate(-90 176.1 41.3)">C</text>
<text x="176.5" y="36.4">330</text>
<text x="176.5" y="41.5">Q4</text>
<text x="194.3" y="37.7">R49</text>
<text x="194.5" y="40.2">47k</text>
<text x="207.8" y="41.3" transform="rotate(-90 207.8 41.3)">C</text>
<text x="208.3" y="41.5">Q5</text>
<text x="208.3" y="36.4">330</text>
<text x="227.3" y="40.2">LED4</text>
<text x="227.3" y="37.7">PWR</text>
<text x="241.8" y="38.9">GND</text>
<text x="256.5" y="37.7">R50</text>
<text x="258" y="40.2">1k</text>
<text x="270.5" y="41.5">Q6</text>
<text x="270.5" y="36.4">0</text>
<text x="274.3" y="37.7">BUZZER1</text>
<text x="274.3" y="40.2">HNB09A03</text>
<text x="22.8" y="44">R46</text>
<text x="29.1" y="44">0R</text>
<text x="56.4" y="47.8">GND</text>
<text x="68.1" y="47.9" transform="rotate(-90 68.1 47.9)">TV5 SRV05-4-P-T7</text>
<text x="77" y="46.5" transform="rotate(-90 77 46.5)">1</text>
<text x="87.2" y="46.5" transform="rotate(-90 87.2 46.5)">2</text>
<text x="97.3" y="46.5" transform="rotate(-90 97.3 46.5)">3</text>
<text x="127" y="46.5">R53</text>
<text x="137.7" y="42.7">B</text>
<text x="140.5" y="43.9" transform="rotate(-90 140.5 43.9)">E</text>
<text x="141" y="44">S9013J3</text>
<text x="162.5" y="46.5">R54</text>
<text x="173.2" y="42.7">B</text>
<text x="176.1" y="43.9" transform="rotate(-90 176.1 43.9)">E</text>
<text x="176.5" y="44">S9013J3</text>
<text x="194.3" y="46.5">R55</text>
<text x="205" y="42.7">B</text>
<text x="207.8" y="43.9" transform="rotate(-90 207.8 43.9)">E</text>
<text x="208.3" y="44">S9013J3</text>
<text x="227.3" y="45.3">R51</text>
<text x="227.3" y="47.8">220</text>
<text x="256.5" y="45.3">R52</text>
<text x="256.8" y="47.8">10k</text>
<text x="270.5" y="44">SS8050</text>
<text x="127.2" y="49.1">22k</text>
<text x="162.8" y="49.1">22k</text>
<text x="194.5" y="49.1">22k</text>
<text x="84.4" y="56.7">GND</text>
<text x="137.7" y="54.2">GND</text>
<text x="173.3" y="54.2">GND</text>
<text x="205" y="54.2">GND</text>
<text x="224.1" y="54.2">GND</text>
<text x="267.2" y="54.2">GND</text>
<text x="213" y="65.6">+3.3V</text>
<text x="197.8" y="71.9">+3.3V</text>
<text x="217.2" y="70.7">R56</text>
<text x="31.5" y="75.8">JE2835AWTJE2835AWTJE2835AWT</text>
<text x="34.4" y="73.2">LED5</text>
<text x="44.6" y="73.2">LED6</text>
<text x="54.8" y="73.2">LED7</text>
<text x="101.4" y="75.8">JE2835AWTJE2835AWTJE2835AWT</text>
<text x="104.3" y="73.2">LED8</text>
<text x="114.4" y="73.2">LED9</text>
<text x="124" y="73.2">LED10</text>
<text x="189.8" y="73.2">SW1</text>
<text x="217.2" y="73.2">1k SW2</text>
<text x="261.6" y="74.5">H1</text>
<text x="261.6" y="77">MountingHole</text>
<text x="67.3" y="83.4">600R</text>
<text x="68.1" y="79.6">L13</text>
<text x="72.3" y="78.3">+12V</text>
<text x="137.2" y="83.4">600R</text>
<text x="137.9" y="79.6">L14</text>
<text x="142.2" y="78.3">+12V</text>
<text x="177.8" y="78.3">R57</text>
<text x="179.2" y="80.8">1k</text>
<text x="261.6" y="79.6">H2</text>
<text x="261.6" y="82.1">MountingHole</text>
<text x="67.3" y="88.5">C71</text>
<text x="77.5" y="88.5">C72</text>
<text x="137.2" y="88.5">C73</text>
<text x="147.3" y="88.5">C74</text>
<text x="175.2" y="88.5">R58</text>
<text x="180" y="88.5">4.7k</text>
<text x="219.1" y="89.7">C70</text>
<text x="224.3" y="89.7">100nF</text>
<text x="261.6" y="89.7">H4</text>
<text x="261.6" y="84.6">H3</text>
<text x="261.6" y="87.2">MountingHole</text>
<text x="27.9" y="92.3">R59</text>
<text x="28.2" y="94.8">10k</text>
<text x="37.3" y="91">EN</text>
<text x="37.3" y="93.5">OUT</text>
<text x="47.3" y="91">Rext</text>
<text x="47.8" y="93.5">OUT</text>
<text x="59.7" y="92.3">R60</text>
<text x="59.7" y="94.8">20R</text>
<text x="67.3" y="91">10uF</text>
<text x="77.5" y="91">10uF</text>
<text x="97.8" y="92.3">R61</text>
<text x="98" y="94.8">10k</text>
<text x="107.2" y="91">EN</text>
<text x="107.2" y="93.5">OUT</text>
<text x="117.2" y="91">Rext</text>
<text x="117.7" y="93.5">OUT</text>
<text x="128.3" y="92.3">R62</text>
<text x="129.5" y="94.8">20R</text>
<text x="137.2" y="91">10uF</text>
<text x="147.3" y="91">10uF</text>
<text x="191.1" y="94.8">C75</text>
<text x="261.6" y="92.3">MountingHole</text>
<text x="24.7" y="99.9">GND</text>
<text x="37.3" y="96.1">OUT</text>
<text x="37.4" y="101.2">U11</text>
<text x="47.6" y="96.1">GND</text>
<text x="56.4" y="99.9">GND</text>
<text x="94.5" y="99.9">GND</text>
<text x="107.2" y="96.1">OUT</text>
<text x="107.3" y="101.2">U12</text>
<text x="117.4" y="96.1">GND</text>
<text x="126.3" y="99.9">GND</text>
<text x="170.7" y="96.1">GND</text>
<text x="172.2" y="98.6">PESD3V3S1BA-N</text>
<text x="178.4" y="96.1">D10</text>
<text x="190" y="97.3">100nF</text>
<text x="215.4" y="99.9">PESD3V3S1BA-N</text>
<text x="221.6" y="97.3">D11</text>
<text x="229.1" y="97.3">GND</text>
<text x="37" y="103.7">BCR421UE6327</text>
<text x="106.9" y="103.7">BCR421UE6327</text>
<text x="26.8" y="124">J5</text>
<text x="24" y="126.6">DC_Jack</text>
<text x="34.5" y="126.6">+12VIN</text>
<text x="20.8" y="143.1">Conn_01x02</text>
<text x="25.5" y="140.5">J6</text>
<text x="36.1" y="139.3">GND</text>
<text x="36.8" y="146.9">GND</text>
<text x="20.8" y="155.8">Conn_01x04</text>
<text x="25.5" y="153.2">J7</text>
<text x="34.3" y="159.6">+12V_POE</text>
<text x="34.8" y="164.7">GND</text>
<text x="35" y="162.1">+5V_POE</text>
<text x="34.3" y="176.1">+12VA</text>
<text x="19.8" y="185">Conn_4-20mA</text>
<text x="34.3" y="181.2">GNDA</text>
<text x="25.5" y="187.5">J8</text>
</g>
<g font-size="1.8" fill="#009600">
<text x="75.9" y="22.3" transform="rotate(-90 75.9 22.3)">6 D_P</text>
<text x="96.3" y="22.3" transform="rotate(-90 96.3 22.3)">4 D_N</text>
</g>
<g font-size="1.8" fill="#a90000">
<text x="75.9" y="22.3" transform="rotate(-90 75.9 22.3)">6</text>
<text x="86.1" y="22.3" transform="rotate(-90 86.1 22.3)">5</text>
<text x="96.3" y="22.3" transform="rotate(-90 96.3 22.3)">4</text>
<text x="271.1" y="27.7">1</text>
<text x="32.4" y="32.8">1</text>
<text x="32.4" y="35.3">2</text>
<text x="52.7" y="32.8">6</text>
<text x="271.1" y="30.2">2</text>
<text x="32.4" y="37.8">3</text>
<text x="32.4" y="40.4">4</text>
<text x="52.7" y="40.4">5</text>
<text x="135.2" y="41.7">1</text>
<text x="139.4" y="38.8" transform="rotate(-90 139.4 38.8)">3</text>
<text x="170.8" y="41.7">1</text>
<text x="175" y="38.8" transform="rotate(-90 175 38.8)">3</text>
<text x="202.5" y="41.7">1</text>
<text x="206.8" y="38.8" transform="rotate(-90 206.8 38.8)">3</text>
<text x="139.4" y="46.4" transform="rotate(-90 139.4 46.4)">2</text>
<text x="175" y="46.4" transform="rotate(-90 175 46.4)">2</text>
<text x="206.8" y="46.4" transform="rotate(-90 206.8 46.4)">2</text>
<text x="75.9" y="50.2" transform="rotate(-90 75.9 50.2)">1</text>
<text x="86.1" y="50.2" transform="rotate(-90 86.1 50.2)">2</text>
<text x="96.3" y="50.2" transform="rotate(-90 96.3 50.2)">3</text>
<text x="189" y="76.9" transform="rotate(-90 189 76.9)">2</text>
<text x="196.6" y="76.9" transform="rotate(-90 196.6 76.9)">4</text>
<text x="219.5" y="76.9" transform="rotate(-90 219.5 76.9)">2</text>
<text x="227.1" y="76.9" transform="rotate(-90 227.1 76.9)">4</text>
<text x="34.3" y="81">1</text>
<text x="40.6" y="81">2</text>
<text x="44.4" y="81">1</text>
<text x="50.8" y="81">2</text>
<text x="54.6" y="81">1</text>
<text x="60.9" y="81">2</text>
<text x="104.1" y="81">1</text>
<text x="110.5" y="81">2</text>
<text x="114.3" y="81">1</text>
<text x="120.6" y="81">2</text>
<text x="124.4" y="81">1</text>
<text x="130.8" y="81">2</text>
<text x="34.9" y="89.9">1</text>
<text x="52.7" y="89.9">6</text>
<text x="104.7" y="89.9">1</text>
<text x="122.5" y="89.9">6</text>
<text x="189" y="84.5" transform="rotate(-90 189 84.5)">1</text>
<text x="196.6" y="84.5" transform="rotate(-90 196.6 84.5)">3</text>
<text x="219.5" y="84.5" transform="rotate(-90 219.5 84.5)">1</text>
<text x="227.1" y="84.5" transform="rotate(-90 227.1 84.5)">3</text>
<text x="34.9" y="92.5">2</text>
<text x="34.9" y="95">3</text>
<text x="52.7" y="95">4</text>
<text x="52.7" y="92.5">5</text>
<text x="104.7" y="92.5">2</text>
<text x="104.7" y="95">3</text>
<text x="122.5" y="95">4</text>
<text x="122.5" y="92.5">5</text>
<text x="175.9" y="91.2">1</text>
<text x="183.5" y="91.2">2</text>
<text x="219" y="92.5">1</text>
<text x="226.7" y="92.5">2</text>
<text x="33.6" y="129.3">1</text>
<text x="33.6" y="131.8">3</text>
<text x="33.6" y="134.4">2</text>
<text x="29.2" y="148.3">1</text>
<text x="29.2" y="145.8">2</text>
<text x="29.2" y="161">3</text>
<text x="29.2" y="158.5">4</text>
<text x="29.2" y="166.1">1</text>
<text x="29.2" y="163.6">2</text>
<text x="29.2" y="175">1</text>
<text x="29.2" y="177.5">2</text>
<text x="29.2" y="180.1">3</text>
</g>
<g font-size="1.8" fill="#0f0f0f">
<text x="28.1" y="35.2">D_N 2</text>
<text x="28.1" y="37.8">D_P 3</text>
<text x="75.9" y="54.6" transform="rotate(-90 75.9 54.6)">ID</text>
</g>
</svg>
